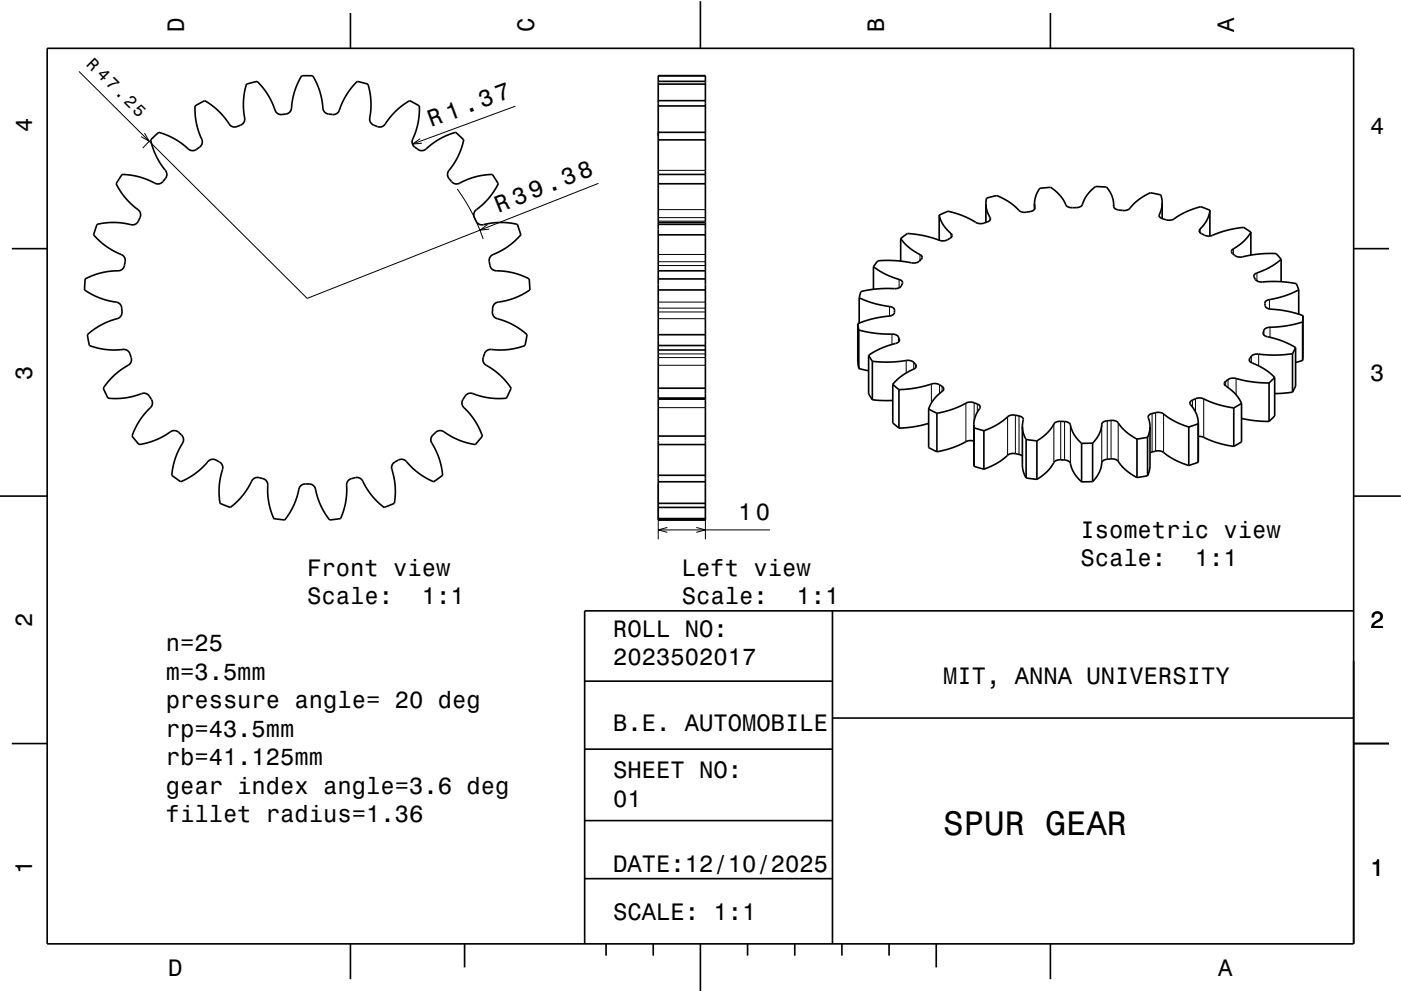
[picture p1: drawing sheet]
<svg xmlns="http://www.w3.org/2000/svg" width="297mm" height="210mm" viewBox="0 0 297 210" stroke-linecap="round" stroke-linejoin="round" font-family="sans-serif">
<g fill="none" stroke="#000" stroke-width=".35">
<path d="M10 10.3h277v190h-277zM74.3 2.8v7.5M139.6 16.1h10v94.2h-10zM139.6 17.8h10M139.6 17.3h10M148.5 .3v10M222.7 2.8v7.5M31.9 29.7l1.7-1.6 3.1 1.2 2.5 1.6a1.99 1.99 0 0 0 2.3 .9l.2-.1a1.75 1.75 0 0 0 .8-2.9l-.9-3.1-.2-3.2 2-1.1 2.6 1.9 2 2.2a1.99 1.99 0 0 0 2.1 1.4l.2-.1a1.75 1.75 0 0 0 1.4-2.5v-3.3l.6-3.2 2.2-.5 2.1 2.5 1.4 2.6a2 2 0 0 0 1.6 1.9h.3a1.74 1.74 0 0 0 2-2.1l.7-3.2 1.4-2.9h2.3l1.3 2.7 .8 3.1a1.99 1.99 0 0 0 1.1 2.3h.2a1.74 1.74 0 0 0 2.5-1.5l1.5-2.9 2-2.5 2.3 .5 .6 3-.1 3.2a1.99 1.99 0 0 0 .6 2.5l.2 .1a1.75 1.75 0 0 0 2.8-.9l2.3-2.6 1.6-1.2 .9-.5 2 1.1-.2 3-.8 3.1a1.99 1.99 0 0 0-.1 2.5l.2 .2a1.75 1.75 0 0 0 2.9-.2l2.7-1.8 3-1.2 1.7 1.6-.9 2.8-1.6 2.9a2 2 0 0 0-.7 2.4l.2 .1a1.74 1.74 0 0 0 2.8 .6l3.3-1.1 2-.3h1l1.2 1.9-1.7 2.7-2.1 2.2a1.99 1.99 0 0 0-1.3 2.1l.1 .2a1.75 1.75 0 0 0 2.6 1.3l3.5-.3 2 .2 1 .3 .7 2.1-2.2 2.1-2.7 1.7a1.99 1.99 0 0 0-1.8 1.8v.2a1.74 1.74 0 0 0 2.3 1.9l3.2 .5 3 1.2 .1 1.8a.64 .64 0 0 1-.6 .9l-2.4 1.3-2.7 .7a1.99 1.99 0 0 0-2.1 1.3l-.1 .2a1.75 1.75 0 0 0 1.7 2.4l2.8 1.2 2.8 2-.4 2.3-3.1 .8-3 .1a1.99 1.99 0 0 0-2.4 .7l-.1 .3a1.74 1.74 0 0 0 1 2.7l2.6 2 2.1 2.5-1 2.1h-3.3l-2.9-.7a1.98 1.98 0 0 0-2.5 .1l-.1 .2a1.75 1.75 0 0 0 .3 2.9l2 2.6 .9 1.8 .4 1.2-1.4 1.7-3.2-.8-2.6-1.3a1.99 1.99 0 0 0-2.5-.6l-.2 .2a1.74 1.74 0 0 0-.4 2.9l1.3 3 .6 3.1-1.9 1.4-2.6-1.4-2.5-2.1a1.99 1.99 0 0 0-2.2-1.2l-.2 .1a1.75 1.75 0 0 0-1.1 2.8l.5 3.4v1.8l-.3 1.2-2.1 .9-2.2-2.1-1.8-2.6a1.99 1.99 0 0 0-1.9-1.7l-.2 .1a1.74 1.74 0 0 0-1.8 2.3l-.3 3.2-1 3.1-1.8 .3a.64 .64 0 0 1-1-.6l-1.4-2.3-.9-2.6a1.99 1.99 0 0 0-1.4-2.1h-.2a1.75 1.75 0 0 0-2.3 1.8l-1.2 3.3-1 1.7-.7 .8-2.3-.3-.9-3.1-.4-2.9a1.99 1.99 0 0 0-.8-2.4l-.2-.1a1.74 1.74 0 0 0-2.7 1.3l-1.8 2.6-1.4 1.5-1.1 .7-2-.8-.3-3 .5-3.2a1.99 1.99 0 0 0-.2-2.5l-.2-.1a1.74 1.74 0 0 0-2.9 .5l-2.4 2.1-2.9 1.6-1.9-1.4 .6-3.2 1.2-2.7a1.99 1.99 0 0 0 .4-2.5l-.2-.2a1.75 1.75 0 0 0-2.9-.2l-2.9 1.5-3.1 .8-1.5-1.8 1.2-2.7 2-2.6a1.99 1.99 0 0 0 1-2.3l-.1-.2a1.75 1.75 0 0 0-2.8-.9l-3.2 .7h-3.2l-1-2.1 1.9-2.4 2.5-2a1.98 1.98 0 0 0 1.6-2l-.1-.2a1.74 1.74 0 0 0-2.5-1.6l-3-.1-3.3-.8-.5-2.3 2.4-1.8 3-1.3a1.99 1.99 0 0 0 2-1.6v-.2a1.75 1.75 0 0 0-2-2.1l-2.9-.8-3.1-1.7 .2-2.3 2.7-1.1 3.2-.6a1.99 1.99 0 0 0 2.3-1l.1-.2a1.75 1.75 0 0 0-1.4-2.6l-2.8-1.7-2.4-2.2 .6-1.7a.64 .64 0 0 1 .9-.7l3-.2 2.5 .3a1.98 1.98 0 0 0 2.5-.4l.1-.2a1.74 1.74 0 0 0-.7-2.9l-2.3-2.3-1.8-2.7 1-1.6a.64 .64 0 0 1 1-.4l2.7 .5 2.6 .9a1.98 1.98 0 0 0 2.5 .2l.2-.1a1.74 1.74 0 0 0 0-2.9l-1.6-2.8zM139.6 29.7h10M139.6 28.1h10M139.6 39h10M139.6 37h10"/>
<path d="M139.6 22.5h10M139.6 21.4h10M2.5 52.8h7.5M139.6 49.8h10M139.6 47.6h10M139.6 59.2h10M139.6 47.2h10M139.6 57.5h10M185.2 56.6l2.3 1.5 2.9 1.1a.86 .86 0 0 1 .9 .5 .86 .86 0 0 1-.3 1.1 3.2 3.2 0 0 1-2.6 .4l-2.5 .1-2.7 .4a.95 .95 0 0 0-1 1.1v.4M185.2 56.6v4.8M191 50.6l1.6 1.8 2.3 1.5a.7 .7 0 0 1 .6 .6 .7 .7 0 0 1-.4 .8 2.5 2.5 0 0 1-2.8 .3l-2.4-.3h-2.5a1.46 1.46 0 0 0-1.6 .4l-.6 .9M191 50.6l.6-.5a1.4 1.4 0 0 1 1.8-.5l2.9 .5 2.8 .9"/>
<path d="M191 50.6v4.8M199.1 45.6l.8 2 1.7 1.9a.62 .62 0 0 1 .2 .7 .62 .62 0 0 1-.5 .4l-.4 .3a2.17 2.17 0 0 1-1.8 .1M199.1 45.6v5.4M209 43.2v-.5a.75 .75 0 0 1 .9-.9h.3a2.48 2.48 0 0 1 2.7 .4l2.4 1.7a2.67 2.67 0 0 0 4.1 .4l-.1-1.1M209 43.2l.2 1.3 .5 1.3a.79 .79 0 0 1 .2 .9 .79 .79 0 0 1-.8 .5 2.69 2.69 0 0 1-3.1-.5l-1.9-.9-2-.7a1.77 1.77 0 0 0-2.1 .2l-.9 .3M209 43.2v4M219.3 43.2l.2-1.2 .5-1.4a1.03 1.03 0 0 1 1.3-.7l.2-.1a1.81 1.81 0 0 1 1.9 .4l1.2 1.1 1 1.3a1.79 1.79 0 0 0 2.3 1.5 1.47 1.47 0 0 0 1.8-1.4l.8-1.4 1.1-1.1a1.39 1.39 0 0 1 1.5-.6h.3a1.48 1.48 0 0 1 1.5 .5l.9 1.7 .3 1.7M219.3 43.2v1.2M236.1 43.5v.2M246.4 43.1l-.4 2a.86 .86 0 0 0-.1 1 .86 .86 0 0 0 .9 .4 2.79 2.79 0 0 0 3.1-.7l1.7-.9 1.9-.7a2.12 2.12 0 0 1 2.4 .2l.6 .2M246.4 43.1l-.1-1a.78 .78 0 0 0-.9-.9 2.72 2.72 0 0 0-3.1 .6l-2.1 1.6a2.32 2.32 0 0 1-3 1.1 .96 .96 0 0 1-1.1-1M246.4 43.1v3.3"/>
<path d="M256.5 44.6l-.5 1.9-1.2 1.7a.79 .79 0 0 0-.3 1.2 2.94 2.94 0 0 0 3.6 .1l2.2-.7 2.1-.4a1.8 1.8 0 0 1 1.8 .2l1 .7M256.5 44.6v5.5M265.2 49.3l-1.3 1.7-1.9 1.5a1.11 1.11 0 0 0-.9 1 2.3 2.3 0 0 0 3.1 .8l2.4-.4 2.5-.1a2.12 2.12 0 0 1 2.5 1.2M265.2 49.3v4.8M271.6 55l-1.8 1.4-2.7 1.3a1.54 1.54 0 0 0-1.3 .9 1.72 1.72 0 0 0 2.4 1.2h3.2l2.7 .2a1.1 1.1 0 0 1 1.2 1.2l.1 .3M271.6 55v4.8M287 52.8h7.5M139.6 61.5h10M139.6 73.3h10M139.6 71h10M139.6 74.3h10M181.9 68.7v8.1l.2 1.4"/>
<path d="M181.9 68.7l.2 1.3M182.1 70l3 .7 3.5 .2a1.54 1.54 0 0 1 2.1 1.3 1.48 1.48 0 0 1-1.5 .9l-2.7 1-2.3 1.3M182.1 78.2l2.1 .5M182.1 70v8.2M182.2 63.2l3.1 1.2 3 .6a1.09 1.09 0 0 1 1.4 1.1 1.09 1.09 0 0 1-1.5 1l-3.3 .6-3 1M182.2 63.2v5.4M184.2 75.4v8.1l.8 1.3M184.2 75.4l.8 1.3M185 76.7l2.4 .1h2.5a8.6 8.6 0 0 1 3.5-.1l.4 .3a.72 .72 0 0 1 .4 .8 .72 .72 0 0 1-.7 .6l-2.4 1.4-1.8 1.8M185 76.7v8.1M274 75l-3.2 .3-3.5-.1a1.72 1.72 0 0 0-2.4 1.3l.3 .4 3.1 1.5 2 1.7M274 75v8.2"/>
<path d="M274.7 73.7v8.2l-.7 1.3M274.7 73.7l-.7 1.3M275.4 61.5l-2.8 1.2-2.7 .7a1.62 1.62 0 0 0-1.7 .9v.1a1.37 1.37 0 0 0 1.8 1.2l3.1 .5 3.2 .9M275.4 61.5v5.2M276.2 68.3l-3.2 .8-3.2 .3a1.45 1.45 0 0 0-1.9 1 1.08 1.08 0 0 0 1.3 1.1l3.1 1 2.4 1.2M276.2 76.5l-1.5 .4M276.2 68.3v8.2M276.3 67l-.1 9.5M276.3 67l-.1 1.3M139.6 84.5h10M139.6 82.4h10M139.6 94.3h10"/>
<path d="M139.6 92.5h10M139.6 84.6h10M185 84.8l4.3 .2M189.3 81.6v8.1l1.3 1.1M189.3 81.6l1.3 1.1M190.6 82.7l2.2-.2 2.7-.5a8.1 8.1 0 0 1 3.3-.5l.9 .5a.67 .67 0 0 1 .4 .7 .67 .67 0 0 1-.6 .5l-1.7 1.8-.9 1.8M190.6 82.7v8.1M196.9 89.8l-3.3 .8-3 .2M196.9 86.8v8.2l1.7 .8M196.9 86.8l1.7 .9M198.6 87.7l2.8-.7 2.5-1a2.78 2.78 0 0 1 3.9 .2v.4l-1.1 1.9-.2 1.6M198.6 87.7v8.1"/>
<path d="M206.5 90.1v8.8M206.5 90.1v.7M206.5 93.6a3.7 3.7 0 0 0-3 .8l-2.3 .8-2.6 .6M206.5 98.9l2.1 .7M206.5 90.8l2.1 .6M206.5 90.8v8.1M208.6 91.4v8.2M216.8 90.5l.1-1a.88 .88 0 0 0-.1-.9 .88 .88 0 0 0-.8-.4 2.57 2.57 0 0 0-3.2 1l-2 1.2-2.2 1M216.8 96.7a2.81 2.81 0 0 0-4 .6l-1.8 1.2-2.4 1.1M216.8 90.5v8.4l.2 1.2 .6 1.3M216.8 90.5l.2 1.4 .6 1.3M217.6 93.2l2.2 .3"/>
<path d="M217.6 93.2v8.2M219.8 93.5l1.9-1.3 1.2-1.4a1.91 1.91 0 0 1 2.5-1.4h.2a1.3 1.3 0 0 1 1.5 1.5l.8 1.6 1.4 1.6M219.8 93.5v8.2M229.3 94.1v8.1M231.7 94l-2.4 .1M231.7 94v8.2M241.1 93.2l-1.9-1.2-1.5-1.5a2.48 2.48 0 0 0-4.1-.6l-.5 2.1-1.4 2M241.1 93.2v8.1M243.3 92.8l-2.2 .4M243.3 92.8v8.1M243.8 90.5l-.3-1.7a.72 .72 0 0 1 .1-.8 .72 .72 0 0 1 .7-.3 2.72 2.72 0 0 1 3.3 .8l2 1.1 2.4 1M243.8 96.1a2.92 2.92 0 0 1 3.8 .6l2.1 1.2 2.3 .9"/>
<path d="M243.8 90.5v8.5l-.5 1.9M243.8 90.5l-.1 1.2-.4 1.1M252 90.6v8.2M254.1 98.1l-2.1 .7M254.1 92.6l.9 .1 3.8 1.4 2.8 .6M254.1 89.8l-2.1 .8M254.1 89.8v8.3M254.1 98v.1M261.6 86.5l-2.8-.5-2.6-.9a2.78 2.78 0 0 0-3.9 .3l.1 .4 .7 1 .6 1.1 .4 1.9M261.6 86.5v8.2M263.2 85.6v8.2l-1.6 .9M263.2 85.6l-1.6 .9"/>
<path d="M263.2 88.8l3.1 .5 2.8 .1M269.1 81.2l-3-.1-3.1-.6a2.63 2.63 0 0 0-3.3 .5 .73 .73 0 0 0 .5 1.1l1.9 1.7 1.1 1.8M269.1 81.2v8.2M270.3 80.1v8.1l-1.2 1.2M270.3 80.1l-1.2 1.1M274 83.2l-3.7 .3M0 105.3h10M139.6 102.2h10M139.6 100.8h10M139.6 107.7h10M139.6 106.8h10M139.6 110h10"/>
<path d="M217.6 101.4l2.2 .3M219.8 101.7l1.9-1.3 1.1-1.3a2.1 2.1 0 0 1 2.3-1.5h.5a1.3 1.3 0 0 1 1.5 1.4l.8 1.7 1.4 1.5M231.7 102.2h-2.4M241.1 101.3l-1.9-1.1-1.5-1.5a2.48 2.48 0 0 0-4.1-.6l-.2 1.1-.4 1.1-1.3 1.9M243.3 100.9l-2.2 .4M287 105.3h10M176.5 129.6v70.7M287 129.6h-163v70.7M2.5 157.8h7.5M124 144.5h52.5M124 158.9h52.5M176.5 152.3h110.5"/>
<path d="M287 157.8h7.5M124 174.1h52.5M124 186.4h52.5M74.3 200.3v7.5M98.5 200.3v5M128.5 200.3v2.5M138.5 200.3v2.5M148.5 200.3v10M158.5 200.3v2.5M168.5 200.3v2.5M178.5 200.3v2.5M188.5 200.3v2.5"/>
<path d="M198.5 200.3v5M222.7 200.3v7.5"/>
</g>
<g fill="none" stroke="#000" stroke-width=".21">
<path d="M16.7 15.2l48.4 48.1 61.8-24.4M30.6 28.3l1 1.7-1.7-1M31.6 30l-1.3 1.4M89.1 29.4l-1.6 1.2 1.9-.2M109.3 22.5l-21.8 8.1M139.6 36.1h10M96.9 40.1l1.8 2.7 1.5 2.6 2.2 5.3M103.4 47.6l-1.6 1.2 1.9-.2M139.6 46.2h10M139.6 46.9h10M139.6 55.5h10M139.6 56.3h10"/>
<path d="M139.6 54h10M139.6 44.5h10M190.6 59.3v1.8M195.1 54v1.3M201.6 49.5v.9M209.9 46.1v.6M219.4 44.1v.1M236.1 43.7v.1M245.8 45.5v.4M254.5 48.6v.8M261.5 52.8v1.1M266.5 57.9v1.7"/>
<path d="M139.6 65.4h10M139.6 66.2h10M139.6 75.1h10M139.6 75.9h10M139.6 64.1h10M139.6 67.6h10M139.6 77.5h10M188.6 65v2.1M189.1 70.9v2.2M190.5 71.5v1.1M190.7 72v.3M192.1 76.5v2.6"/>
<path d="M193.7 76.9v1.4M194.1 77.3v.7M265 76v.7M265.3 75.6v1.3M266.9 75.1v2.5M267.8 70.6v.2M268 70.1v1M269.1 63.6v2M269.3 69.4v2.2M139.6 84.8h10M139.6 86.5h10M197.5 81.5v4"/>
<path d="M199.2 81.6v1.9M199.7 82v1.1M204.8 85.5v8.2M206.5 85.4v4M207.2 85.7v1.7M213.6 88.4v8.2M215.3 88.1v8.2M216.1 88.3v8.1M223.4 90v8.1M224.9 89.4v8.2M225.7 89.4v8.2M226.9 90.1v8.2"/>
<path d="M233.6 90v8.2M234.8 89.3v8.1M235.6 89.2v8.2M237.1 89.7v8.2M244.3 87.7v8.2M245 87.5v8.2M246.7 87.8v8.2M252.8 84.9v1.5M253.5 84.6v2.8M255.2 84.6v8.2M259.9 80.9v1M260.4 80.5v1.7"/>
<path d="M262.1 80.3v3.5M139.6 102.8v11.6M139.6 112.4h23.7M141.5 111.9l-1.9 .5 1.9 .5M147.6 111.9l2 .5-2 .5M149.6 102.8v11.6"/>
</g>
<text font-size="7.2" x="200" y="177.2">SPUR GEAR</text>
<text font-size="5.1" x="91.5" y="27" transform="rotate(-20 91.5 27)">R 1.37</text>
<g font-size="5">
<text x="39" y="6.8" transform="rotate(-90 39 6.8)">D</text>
<text x="113.2" y="6.8" transform="rotate(-90 113.2 6.8)">C</text>
<text x="187.4" y="6.8" transform="rotate(-90 187.4 6.8)">B</text>
<text x="261.6" y="6.8" transform="rotate(-90 261.6 6.8)">A</text>
<text x="6.8" y="28" transform="rotate(-90 6.8 28)">4</text>
<text x="290.5" y="28.3">4</text>
<text x="105.7" y="45.1" transform="rotate(-22 105.7 45.1)">R 39.38</text>
<text x="6.8" y="80.5" transform="rotate(-90 6.8 80.5)">3</text>
<text x="290.5" y="80.8">3</text>
<text x="156.5" y="110.4">10</text>
<text x="229.1" y="114.1">Isometric view</text>
<text x="65.1" y="122.2">Front view</text>
<text x="144.6" y="122.2">Left view</text>
<text x="229.1" y="120.1">Scale:</text>
<text x="253.3" y="120.1">1:1</text>
<text x="65.1" y="128.2">Scale:</text>
<text x="89.4" y="128.2">1:1</text>
<text x="144.6" y="128.2">Scale:</text>
<text x="168.8" y="128.2">1:1</text>
<text x="6.8" y="133" transform="rotate(-90 6.8 133)">2</text>
<text x="130" y="135.1">ROLL NO:</text>
<text x="290.5" y="133.3">2</text>
<text x="35.1" y="138.2">n=25</text>
<text x="130" y="141.2">2023502017</text>
<text x="35.1" y="144.2">m=3.5mm</text>
<text x="200" y="145.1">MIT, ANNA UNIVERSITY</text>
<text x="35.1" y="150.3">pressure angle= 20 deg</text>
<text x="130" y="155.1">B.E. AUTOMOBILE</text>
<text x="35.1" y="156.3">rp=43.5mm</text>
<text x="35.1" y="162.4">rb=41.125mm</text>
<text x="130" y="165.1">SHEET NO:</text>
<text x="35.1" y="168.4">gear index angle=3.6 deg</text>
<text x="130" y="171.2">01</text>
<text x="35.1" y="174.4">fillet radius=1.36</text>
<text x="6.8" y="185.5" transform="rotate(-90 6.8 185.5)">1</text>
<text x="130" y="185.1">DATE:12/10/2025</text>
<text x="290.5" y="185.8">1</text>
<text x="130" y="195.1">SCALE: 1:1</text>
<text x="35.7" y="207.1">D</text>
<text x="258.3" y="207.1">A</text>
</g>
<text font-size="3.6" x="18.2" y="13.7" transform="rotate(45 18.2 13.7)">R 47.25</text>
</svg>
